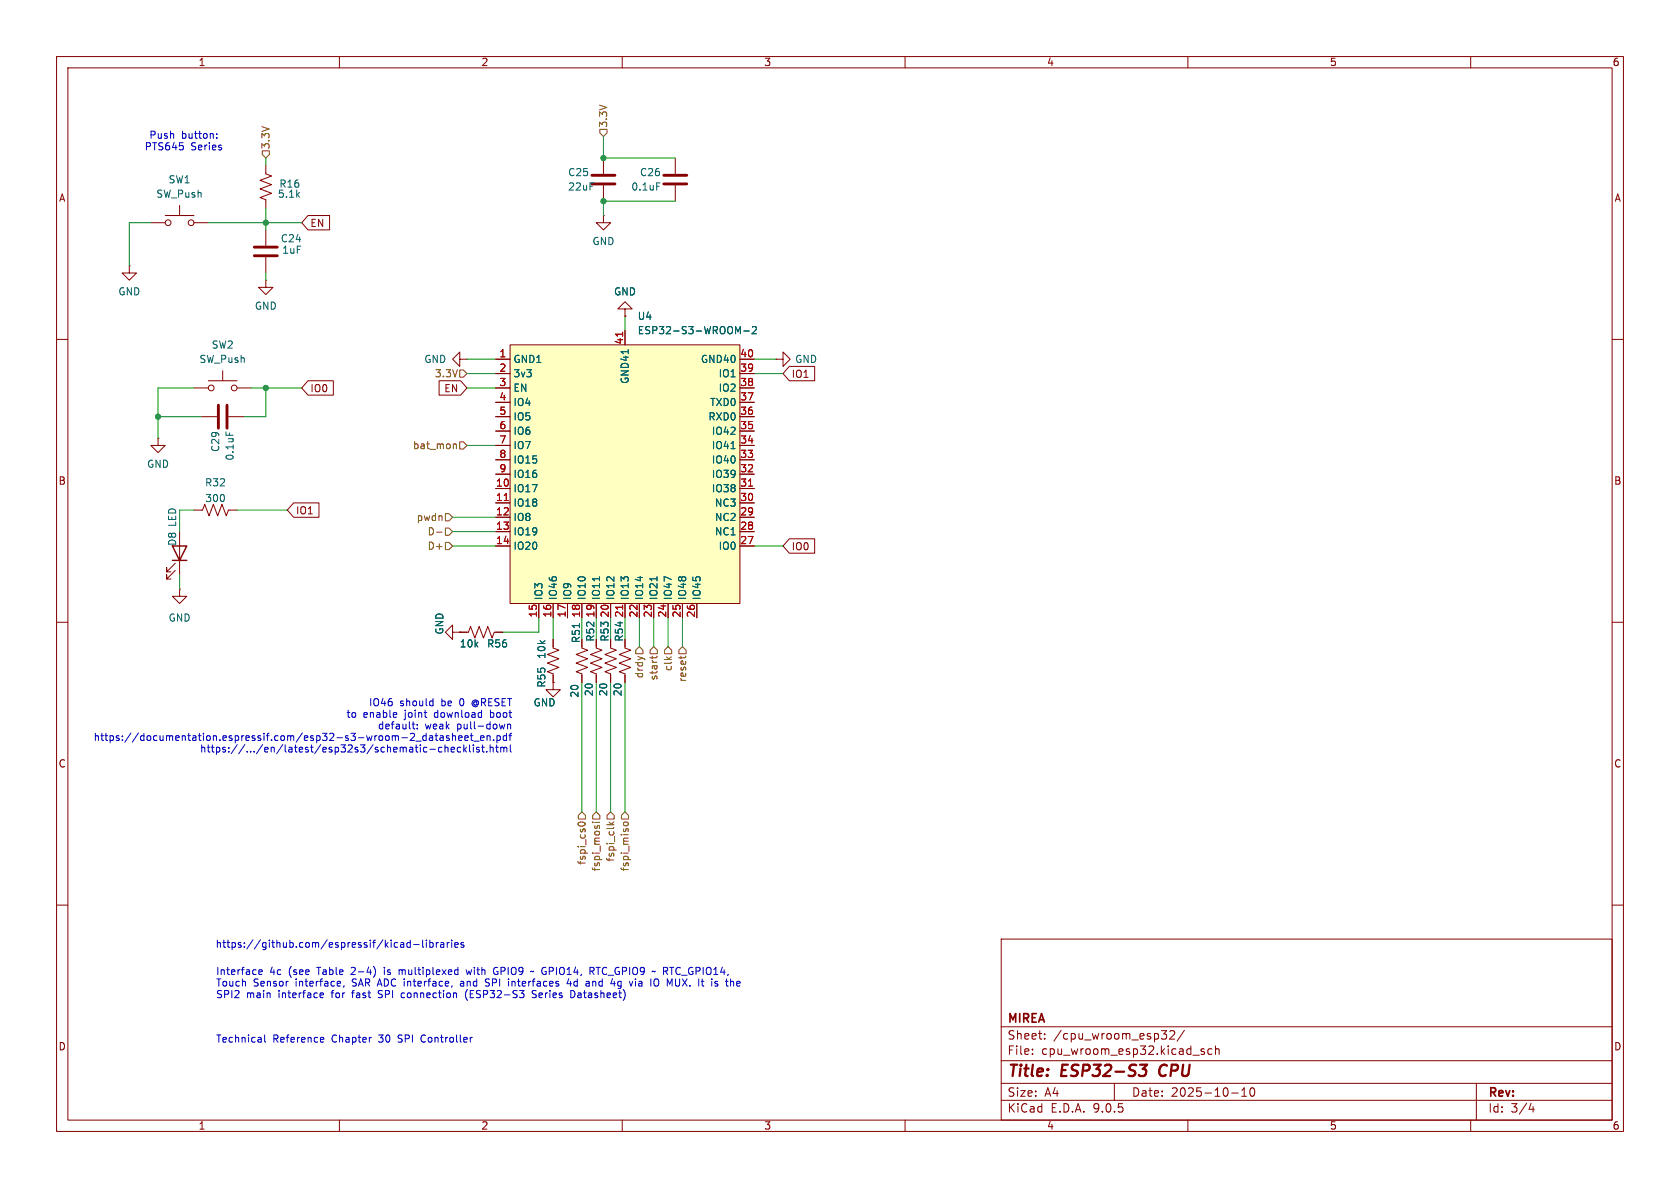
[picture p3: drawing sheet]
<svg xmlns="http://www.w3.org/2000/svg" width="297mm" height="210mm" viewBox="0 0 297 210" stroke-linecap="round" stroke-linejoin="round" font-family="sans-serif">
<g fill="none" stroke="#840000" stroke-width=".18">
<path d="M10 10h277v190h-277zM12 12h273v186h-273zM60 10v2M110 10v2M160 10v2M210 10v2M260 10v2M10 60h2M35.6 73.7h2.8M40.4 73.7h2.8M81.3 63.5v-1.3l-1.3 1.3 1.3 1.3v-1.3h1.2M82.5 63.5h.1"/>
<path d="M285 60h2M10 110h2M107.9 113v1.6l1.1 .3-2.1 .8 2.1 .8-2.1 .7 2.1 .8-2.1 .7 1 .4v1.6M285 110h2M10 160h2M177 166h108v32h-108zM285 160h2M60 198v2M110 198v2M160 198v2M177 194.5h108M177 191.5h108"/>
<path d="M177 187.5h108M177 181.5h108M182.5 186.3v.1M182.5 185.5v.1M184.7 183.6v.1M184.7 182.8v.1M197 191.5v3M205.3 182.2h.9l-.5 .6 .5 .1v.5l-.2 .3h-.5M206.8 182.3l.6-.1 .2 .1 .1 .3-1 1.1h1M209.4 182.1l-1.3 2M210 198v2M212.9 185.5l-.4-.1-.2 .2 .1 .2 .5 .2v.3h-.6"/>
<path d="M214.2 185.5l-.4-.1-.3 .3v.4l.2 .2h.5M214.9 185.5l.2-.1 .4 .1v.9M214.9 184.9v1.5M217.7 193.2h1.2M219.5 193.8h.9M219.5 192.7l.5-.4v1.5M221.1 192.4l.2-.1a.81 .81 0 0 1 .6 .6 .81 .81 0 0 1-.3 .8l-.1 .1a.81 .81 0 0 1-.4-1.4zM260 198v2M261 191.5v6.5M270.7 195l-.4 1.1h.9M271 195.6v1"/>
</g>
<path d="M201.6 188.2h1.2l-.8 .8h.3l.3 .2v.6l-.4 .4h-.6M205.2 188.5a1.27 1.27 0 0 0 0 1.6" fill="none" stroke="#840000" stroke-width=".4"/>
<path d="M38.6 71.6v4.1M40.1 71.6v4.1" fill="none" stroke="#840000" stroke-width=".51"/>
<path d="M39.9 76.3v.6" fill="none" stroke="#006464" stroke-width=".18"/>
<path d="M90.2 61h40.6v45.7h-40.6z" fill="#ffffc2"/>
<g fill="none" stroke="#840000" stroke-width=".18">
<path d="M26.7 39.4h2.5M29.2 38.1h5.1M31.7 36.3v1.8M34.3 39.4h2.5M47 29.2v1.5l1 .4-2 .8 2 .7-2 .8 2 .8-2 .7 1 .4v1.5M54.5 38.1h3.8v2.5h-3.8l-1.2-1.2zM106.7 38.1v1.3h1.2l-1.2 1.2-1.3-1.2h1.3M106.7 38.1h.1M106.7 27.9v2.8M106.7 32.8v2.8M119.4 27.9v2.8M119.4 32.8v2.8"/>
<path d="M22.9 47v1.3h1.2l-1.2 1.2-1.3-1.2h1.3M22.9 47h.1M47 49.5v1.3h1.3l-1.3 1.3-1.3-1.3h1.3M47 49.5h.1M47 40.6v2.8M47 45.5v2.8M110.5 54.6h1.3l-1.3-1.3-1.3 1.3h1.3v1.3M110.5 55.9h.1M110.5 58.4v2.6M27.9 77.5v1.2h1.3l-1.3 1.3-1.2-1.3h1.2M27.9 77.5h.1M34.3 68.6h2.5"/>
<path d="M36.8 67.3h5.1M39.4 65.5v1.8M41.9 68.6h2.5M54.5 67.3h4.4v2.6h-4.4l-1.2-1.3zM77.6 67.3h3.8l1.1 1.3-1.1 1.3h-3.8zM87.6 63.5h2.6M87.6 66h2.6M87.6 68.6h2.6M87.6 71.1h2.6M87.6 73.7h2.6M87.6 76.2h2.6M87.6 78.7h2.6"/>
<path d="M90.2 61h40.6v45.7h-40.6zM130.8 63.5h2.5M130.8 66h2.5M130.8 68.6h2.5M130.8 71.1h2.5M130.8 73.7h2.5M130.8 76.2h2.5M130.8 78.7h2.5M137.2 63.5h1.2v-1.3l1.3 1.3-1.3 1.3v-1.3M137.2 63.5h.1M139.5 64.8h4.5v2.5h-4.5l-1.1-1.3zM31 99.6l-1.5 1.5v-.8v.8h.7"/>
<path d="M31.7 96.5v5.1M34.3 90.2h1.5l.4-1 .8 2 .7-2 .8 2 .7-2 .8 2 .4-1h1.5M51.9 88.9h4.5v2.5h-4.5l-1.1-1.2zM87.6 81.3h2.6M87.6 83.8h2.6M87.6 86.4h2.6M87.6 88.9h2.6M87.6 91.4h2.6M87.6 94h2.6M87.6 96.5h2.6M130.8 81.3h2.5M130.8 83.8h2.5"/>
<path d="M130.8 86.4h2.5M130.8 88.9h2.5M130.8 91.4h2.5M130.8 94h2.5M130.8 96.5h2.5M139.5 95.2h4.5v2.6h-4.5l-1.1-1.3zM31 100.8l-1.5 1.6v-.8v.8h.7M31.7 104.1v1.3h-1.2l1.2 1.3 1.3-1.3h-1.3M31.7 104.1h.1M80 111.8v-1.3l-1.3 1.3 1.3 1.2v-1.2h1.3M81.3 111.8h1.5l.4-1.1 .7 2.1 .8-2.1 .8 2.1 .7-2.1 .8 2.1 .4-1h1.5M81.3 111.8h.1"/>
<path d="M95.2 106.7v2.5M97.8 113v1.6l1 .3-2 .8 2 .8-2 .7 2 .8-2 .7 1 .4v1.6M97.8 106.7v2.5M100.3 106.7v2.5M102.9 113v1.6l1 .3-2 .8 2 .8-2 .7 2 .8-2 .7 1 .4v1.6M102.9 106.7v2.5M105.4 113v1.6l1 .3-2 .8 2 .8-2 .7 2 .8-2 .7 1 .4v1.6M105.4 106.7v2.5M107.9 106.7v2.5M107.9 113v1.3M107.9 119.4v1.3M110.5 113v1.6l1 .3-2 .8 2 .8-2 .7 2 .8-2 .7 1 .4v1.6"/>
<path d="M110.5 106.7v2.5M113 106.7v2.5M115.6 106.7v2.5M118.1 106.7v2.5M120.6 106.7v2.5M123.2 106.7v2.5M97.8 120.7v1.2h1.3l-1.3 1.3-1.3-1.3h1.3M97.8 120.7h.1"/>
<circle cx="29.7" cy="39.4" r=".51"/>
<circle cx="33.8" cy="39.4" r=".51"/>
<circle cx="37.3" cy="68.6" r=".51"/>
<circle cx="41.4" cy="68.6" r=".51"/>
</g>
<path d="M110.1 58.7v.7M89.1 88.5h.8M132.3 85.9h.7M110.1 107v.7" fill="none" stroke="#a90000" stroke-width=".18"/>
<path d="M116.1 32.3h.6M130.5 58.6l.4-.9v1.3M131.5 58.5h1M133 57.9l.5-.2 .2 .4-.8 .9h.8M129.2 79.3h.8M102.4 110.2v.8M106 102v.7M116.1 102v.7" fill="none" stroke="#006464" stroke-width=".18"/>
<path d="M104.6 32.5h4.1M104.6 31h4.1M117.3 32.5h4.1M117.3 31h4.1M45 45.2h4M45 43.7h4" fill="none" stroke="#840000" stroke-width=".51"/>
<path d="M30.5 96.5h2.5l-1.3 2.6zM30.5 99.1h2.5" fill="none" stroke="#840000" stroke-width=".25"/>
<g fill="none" stroke="#725600" stroke-width=".18">
<path d="M46.4 26.7h1.2v.6l-.6 .6-.6-.6zM106 22.9h1.3v.6l-.6 .6-.7-.6zM80.2 78.5h.4l.1 .8M81.3 78.1h.6l.6 .6-.6 .7h-.6zM81.3 65.4h.6l.6 .6-.6 .7h-.6zM77.2 94.1h.9M78.7 95.9h.7l.6 .6-.6 .7h-.7zM78.7 90.8h.7l.6 .6-.6 .7h-.7zM78.7 93.3h.7l.6 .7-.6 .6h-.7zM113 114.3l.7 .6v.7h-1.3v-.7zM115.3 116v.5M115.6 114.3l.6 .6v.7h-1.3v-.7z"/>
<path d="M116.1 116l-.1 .3h-1.1M118.1 114.3l.6 .6v.7h-1.2v-.7zM120.4 116v.5M120.6 114.3l.7 .6v.7h-1.3v-.7zM121.2 116v.2M102.4 146l-.2-.3a.68 .68 0 0 1 .6-.4 .68 .68 0 0 1 .6 .4l-.2 .3M102.9 143.5l.6 .6v.7h-1.3v-.7zM104.7 145.4h.1M105.1 145.4h.9M105.2 146l-.1 .3M105.4 143.5l.6 .6v.7h-1.2v-.7zM105.6 146.3v-.3l.2-.1 .2 .2v.2"/>
<path d="M107.3 145.8h1.2M107.7 145.3l.5 .5M107.9 143.5l.7 .6v.7h-1.3v-.7zM108.5 145.3l-.5 .4M110.3 145.4l.5-.1 .2 .1 .1 .3-.3 .3h-.3l-.3-.3zM110.5 143.5l.6 .6v.7h-1.2v-.7z"/>
</g>
<g fill="none" stroke="#009600" stroke-width=".18">
<path d="M26.7 39.4h-3.8v7.6M36.8 39.4h16.5M47 27.9v1.3M47 36.8v3.8M106.7 24.1v3.8h12.7M119.4 35.6h-12.7v2.5M47 48.3v1.2M110.5 55.9v2.5M27.9 73.7h7.7M34.3 68.6h-6.4v8.9M44.4 68.6h8.9M47 68.6v5.1h-3.8"/>
<path d="M82.5 63.5h5.1M82.5 68.6h5.1M82.5 66h5.1M82.5 78.7h5.1M133.3 63.5h3.9M133.3 66h5.1M34.3 90.2h-2.6v3.8M41.9 90.2h8.9M80 96.5h7.6M80 91.4h7.6M80 94h7.6M133.3 96.5h5.1"/>
<path d="M31.7 101.6v2.5M95.2 109.2v2.6h-6.3M97.8 109.2v3.8M102.9 109.2v3.8M105.4 109.2v3.8M107.9 109.2v3.8M110.5 109.2v3.8M113 109.2v5.1M115.6 109.2v5.1M118.1 109.2v5.1M120.6 109.2v5.1M102.9 120.7v22.8"/>
<path d="M105.4 120.7v22.8M107.9 120.7v22.8M110.5 120.7v22.8"/>
</g>
<g fill="none" stroke="#0000c2" stroke-width=".18">
<path d="M38.3 24.3v.2M38.3 23.7v.1M70 126l.1 .3-.6 .1M70.1 126.7l-.1 .1M73 127.6v1.1l.3 .2M73.8 128.7v.2M73.8 128.1v.1M75.2 130.1h.1M75.3 129.6v1.3M75.3 130.8l-.1 .1M75.9 130.1h.5l.1 .8M76 132.5h1"/>
<path d="M76.2 123.9l.3 .1M76.5 130.4h-.4l-.2 .2 .2 .3 .4-.1M76.5 123.5v1.3M76.5 124.7l-.3 .1M76.9 130.1h.5M77.1 129.6v1.1l.3 .2M77.8 130.1h.5l.1 .8M78.1 132.2l-.3-.1-.3 .2 .1 .6h.5M78.4 130.4h-.5l-.1 .2 .1 .3 .5-.1M78.7 132.2l.1-.1 .3 .1 .1 .7M78.7 131.7v1.2M79.4 130.1h-.3l-.2 .1 .1 .2 .4 .1v.3h-.5"/>
<path d="M79.8 132.5l.6-.1-.1-.2-.4-.1-.1 .2v.6h.5M80 130.2l.2-.1h.3v.8M80 129.6v1.3M81.1 130.1v.7h.5M81.4 132.2l-.3-.1-.3 .2 .2 .6h.4M81.6 130.1l.1 .3-.6 .1M82 131.7v1.2M82.1 132.5l.4 .4M82.2 130.1v.7h.5M82.5 132.1l-.5 .5M82.7 130.1l.1 .3-.6 .1M83 131.7v1.1l.2 .1"/>
<path d="M83.3 129.6v1.1l.3 .2M83.6 123.9a.58 .58 0 0 0 0 .9M83.7 131.7v.1M83.7 132.1v.8M83.7 131h1M84.7 132.2l-.3-.1-.2 .2 .1 .2 .4 .1v.3h-.5M85 130.1v.7h.5M85.1 132.1h.5M85.3 131.7v1.1l.3 .1M85.5 130.1l.1 .3-.6 .1M86 132.8v.1M86.1 130.1v.8"/>
<path d="M86.2 130.1l-.1 .1M86.6 130.1v.8M86.6 131.7v1.2M86.6 132.2l.2-.1 .3 .1 .1 .7M87.3 130.8v.1M87.6 132.1h.5M87.8 131.7v1.1l.3 .1M87.9 130.1v1.2M88.3 130.1l.2 .2-.1 .5-.2 .1-.3-.1M88.5 132.2l.4-.1 .2 .2M88.5 132.1v.8M89.1 132.3l.1-.2 .3 .1 .1 .7"/>
<path d="M89.1 132.3v.6M89.2 128l-.2 .9-.2-.7M89.5 130.1h-.3l-.3 .2 .2 .5h.4M89.5 129.6v1.3M89.7 128v.9M89.7 128.1l.2-.1 .3 .1 .1 .8M90 130.1h.5M90.2 131.7v1.1l.2 .1M90.5 129.6l-.3 .2v1.1M45.8 171.9l.6-.2-.1-.2-.4-.1-.1 .2v.6h.5M56.6 176.3h.5M56.6 175.6l.4-.1 .2 .3-.6 .1"/>
<path d="M60 173.5l.2 .3-.6 .1M60.2 174.3h-.2M60.8 174.3l-.1 .2M66.2 171.1l.2 .6-.2 .8M66.9 176.3l.1 .1M66.9 175.5l.2 .2M68 171v.1M68 171.4v.9M70.6 171.4v.9M70.9 171.4l-.3 .1M71.4 175.5l-.4 .1-.1 .2 .1 .4 .4 .2M72.5 166.2v1.3"/>
<path d="M72.5 166.7l-.3-.1-.3 .3 .2 .5h.4M73.1 167h1M74.7 166.2v1.1l.2 .2M75.4 166.2v.1M75.4 166.6v.9M76 166.7l.3-.1 .3 .3-.1 .5h-.5M76 166.2v1.3M77.1 166.6v.9M77.5 166.6l-.4 .3M77.9 166.7h.5l.1 .8M78.5 166.9l-.5 .1-.1 .2 .1 .3 .5-.1M79.1 166.6v.9"/>
<path d="M79.4 166.6l-.3 .3M79.9 166.2v.1M79.9 166.6v.9M79.9 174.3l-.1 .2M80.4 167l.6-.1-.1-.2-.3-.1-.2 .2 .1 .6h.4M80.6 171.4l.4 .1M81 172.2l-.4 .1M81 171v1.3M81.8 173.5h-.4M81.9 173.8h-.3l-.2 .2v.3h.5M82 166.7l-.3-.1-.2 .2v.2l.5 .1v.3h-.5M82.4 171.4l.2 .9 .3-.6 .2 .6"/>
<path d="M82.5 175.2a1.47 1.47 0 0 0 .1 1.6M85.8 174.3h.6M85.9 173.2v.3l.5 .3M87.8 171.7h.2M88 171.1a.59 .59 0 0 0-.8 .5 .59 .59 0 0 0 .8 .6M90.5 173.5v.8M90.7 173.5l-.2 .1M94.1 175.2v.4l.6 .2 .1 .3-.2 .3-.5-.1M100.6 173l-.4 .9h.8M100.9 173.5v.8M100.9 175.1h.3M101.4 175.2a.68 .68 0 0 1 .2 .7 .68 .68 0 0 1-.7 .5"/>
<path d="M104.6 171.7l.4 .6M104.8 171l.2 .2v.3l-.2 .2M105.4 171h.7M108 173.9h.8M109.3 174.7h.1M109.3 173.5l-.1 .2 .1 .6M116.4 173.2a.85 .85 0 0 1-.2 1.1M120 174.3h-.3M130.4 173.5h.4v.3l-.6 .1M130.8 174.3h-.4M46.1 183.4l.1 .8M46.2 184.2h-.1"/>
<path d="M46.2 183.7h-.1M46.8 183v1l.2 .2M56.8 183.4h.4l.1 .3-.7 .1M57.2 184.2h-.4M74.7 183l-.3 .5 .3 .7M83.4 183.4h.1"/>
</g>
<g fill="#009600" stroke="#009600" stroke-width=".18">
<circle cx="27.9" cy="73.7" r=".46"/>
<circle cx="47" cy="68.6" r=".46"/>
<circle cx="47" cy="39.4" r=".46"/>
<circle cx="106.7" cy="27.9" r=".46"/>
<circle cx="106.7" cy="35.6" r=".46"/>
</g>
<g font-size="2.8" fill="#840000">
<text x="178" y="190.9">Title:</text>
<text x="187.7" y="190.9">ESP32-S3</text>
<text x="205.8" y="190.9">CPU</text>
</g>
<g font-size="2.1" fill="#840000">
<text x="178" y="184">Sheet:</text>
<text x="178" y="181.2">MIREA</text>
<text x="186.2" y="184">/cpu_wroom_esp32/</text>
<text x="178" y="186.7">File:</text>
<text x="184.1" y="186.7">cpu_wroom_esp32.kicad_sch</text>
<text x="178" y="196.9">KiCad</text>
<text x="178" y="194.1">Size:</text>
<text x="184.7" y="194.1">A4</text>
<text x="185.7" y="196.9">E.D.A.</text>
<text x="193.3" y="196.9">9.0.5</text>
<text x="200" y="194.1">Date:</text>
<text x="207" y="194.1">2025-10-10</text>
<text x="263" y="194.3">Rev:</text>
<text x="263" y="196.9">Id:</text>
<text x="267.1" y="196.9">3/4</text>
</g>
<g font-size="1.8" fill="#840000">
<text x="35" y="11.9">1</text>
<text x="85" y="11.9">2</text>
<text x="135" y="11.9">3</text>
<text x="185" y="11.9">4</text>
<text x="235" y="11.9">5</text>
<text x="285" y="11.9">6</text>
<text x="10.3" y="35.9">A</text>
<text x="285.3" y="35.9">A</text>
<text x="54.8" y="40.3">EN</text>
<text x="54.8" y="69.5">IO0</text>
<text x="78.4" y="69.5">EN</text>
<text x="139.9" y="67">IO1</text>
<text x="10.3" y="85.9">B</text>
<text x="285.3" y="85.9">B</text>
<text x="52.2" y="91.1">IO1</text>
<text x="139.9" y="97.5">IO0</text>
<text x="10.3" y="135.9">C</text>
<text x="285.3" y="135.9">C</text>
<text x="10.3" y="185.9">D</text>
<text x="285.3" y="185.9">D</text>
<text x="35" y="199.9">1</text>
<text x="85" y="199.9">2</text>
<text x="135" y="199.9">3</text>
<text x="185" y="199.9">4</text>
<text x="235" y="199.9">5</text>
<text x="285" y="199.9">6</text>
</g>
<g font-size="1.8" fill="#725600">
<text x="107.5" y="22.7" transform="rotate(-90 107.5 22.7)">3.3V</text>
<text x="47.9" y="26.5" transform="rotate(-90 47.9 26.5)">3.3V</text>
<text x="76.8" y="66.9">3.3V</text>
<text x="72.9" y="79.6">bat_mon</text>
<text x="73.6" y="92.3">pwdn</text>
<text x="75.5" y="94.8">D-</text>
<text x="75.5" y="97.4">D+</text>
<text x="119" y="118.7" transform="rotate(-90 119 118.7)">clk</text>
<text x="113.9" y="120" transform="rotate(-90 113.9 120)">drdy</text>
<text x="116.4" y="120.4" transform="rotate(-90 116.4 120.4)">start</text>
<text x="121.5" y="120.7" transform="rotate(-90 121.5 120.7)">reset</text>
<text x="103.7" y="153" transform="rotate(-90 103.7 153)">fspi_cs0</text>
<text x="106.3" y="154.1" transform="rotate(-90 106.3 154.1)">fspi_mosi</text>
<text x="108.8" y="152.4" transform="rotate(-90 108.8 152.4)">fspi_clk</text>
<text x="111.4" y="154.1" transform="rotate(-90 111.4 154.1)">fspi_miso</text>
</g>
<g font-size="1.8" fill="#0000c2">
<text x="25.5" y="26.8">PTS645</text>
<text x="26.3" y="24.7">Push</text>
<text x="32.1" y="24.7">button:</text>
<text x="33.7" y="26.8">Series</text>
<text x="65.1" y="125">IO46</text>
<text x="70.7" y="125">should</text>
<text x="78.1" y="125">be</text>
<text x="81.5" y="125">0</text>
<text x="83.9" y="125">@RESET</text>
<text x="16.5" y="131.2">https://documentation.espressif.com/esp32-s3-wroom-2_datasheet_en.pdf</text>
<text x="61.1" y="127.1">to</text>
<text x="64.2" y="127.1">enable</text>
<text x="66.7" y="129.1">default:</text>
<text x="71.7" y="127.1">joint</text>
<text x="75.1" y="129.1">weak</text>
<text x="77.1" y="127.1">download</text>
<text x="80.9" y="129.1">pull-down</text>
<text x="87.1" y="127.1">boot</text>
<text x="35.3" y="133.2">https://.../en/latest/esp32s3/schematic-checklist.html</text>
<text x="38" y="167.7">https://github.com/espressif/kicad-libraries</text>
<text x="38.1" y="172.6">Interface</text>
<text x="47.7" y="172.6">4c</text>
<text x="51.1" y="172.6">(see</text>
<text x="56.4" y="172.6">Table</text>
<text x="62.6" y="172.6">2-4)</text>
<text x="68.6" y="172.6">is</text>
<text x="71.4" y="172.6">multiplexed</text>
<text x="83.5" y="172.6">with</text>
<text x="88.5" y="172.6">GPIO9</text>
<text x="95.4" y="172.6">~ GPIO14,</text>
<text x="106.1" y="172.6">RTC_GPIO9</text>
<text x="117.5" y="172.6">~ RTC_GPIO14,</text>
<text x="38.1" y="174.6">Touch</text>
<text x="38.1" y="176.6">SPI2</text>
<text x="43.6" y="176.6">main</text>
<text x="44.8" y="174.6">Sensor</text>
<text x="49.3" y="176.6">interface</text>
<text x="52.4" y="174.6">interface,</text>
<text x="58.9" y="176.6">for</text>
<text x="62.5" y="174.6">SAR ADC interface,</text>
<text x="62.7" y="176.6">fast</text>
<text x="67.5" y="176.6">SPI</text>
<text x="71.8" y="176.6">connection</text>
<text x="82.3" y="174.6">and</text>
<text x="83.3" y="176.6">(ESP32-S3</text>
<text x="86.9" y="174.6">SPI</text>
<text x="91.1" y="174.6">interfaces</text>
<text x="95.4" y="176.6">Series</text>
<text x="101.7" y="174.6">4d</text>
<text x="102.3" y="176.6">Datasheet)</text>
<text x="105.3" y="174.6">and</text>
<text x="109.9" y="174.6">4g</text>
<text x="113.4" y="174.6">via</text>
<text x="117.3" y="174.6">IO</text>
<text x="120.4" y="174.6">MUX.</text>
<text x="126.2" y="174.6">It</text>
<text x="128.7" y="174.6">is</text>
<text x="38.1" y="184.5">Technical</text>
<text x="48.2" y="184.5">Reference</text>
<text x="58.8" y="184.5">Chapter</text>
<text x="67.3" y="184.5">30</text>
<text x="70.8" y="184.5">SPI</text>
<text x="75.1" y="184.5">Controller</text>
</g>
<g font-size="1.8" fill="#006464">
<text x="27.5" y="35.2">SW_Push</text>
<text x="29.7" y="32.6">SW1</text>
<text x="49" y="35.2">5.1k</text>
<text x="49.3" y="33.4">R16</text>
<text x="100.3" y="31.3">C25</text>
<text x="100.3" y="33.9">22uF</text>
<text x="111.5" y="33.9">0.1uF</text>
<text x="113" y="31.3">C26</text>
<text x="49.5" y="43">C24</text>
<text x="49.8" y="45.1">1uF</text>
<text x="104.6" y="43.5">GND</text>
<text x="20.8" y="52.4">GND</text>
<text x="108.5" y="52.4">GND</text>
<text x="45" y="55">GND</text>
<text x="112.6" y="56.7">U4</text>
<text x="112.6" y="59.3">ESP32-S3-WROOM-2</text>
<text x="35.2" y="64.4">SW_Push</text>
<text x="37.3" y="61.8">SW2</text>
<text x="74.9" y="64.4">GND</text>
<text x="90.7" y="64.4">GND1</text>
<text x="123.8" y="64.4">GND40</text>
<text x="140.5" y="64.4">GND</text>
<text x="90.7" y="66.9">3v3</text>
<text x="90.7" y="69.4">EN</text>
<text x="90.7" y="72">IO4</text>
<text x="111.4" y="68" transform="rotate(-90 111.4 68)">GND41</text>
<text x="125.4" y="72">TXD0</text>
<text x="127" y="66.9">IO1</text>
<text x="127" y="69.4">IO2</text>
<text x="90.7" y="74.5">IO5</text>
<text x="90.7" y="77.1">IO6</text>
<text x="125.1" y="74.5">RXD0</text>
<text x="125.7" y="77.1">IO42</text>
<text x="25.9" y="82.9">GND</text>
<text x="39" y="80" transform="rotate(-90 39 80)">C29</text>
<text x="41.5" y="81.5" transform="rotate(-90 41.5 81.5)">0.1uF</text>
<text x="90.7" y="79.6">IO7</text>
<text x="90.7" y="82.1">IO15</text>
<text x="125.7" y="79.6">IO41</text>
<text x="125.7" y="82.1">IO40</text>
<text x="36.2" y="86.2">R32</text>
<text x="36.2" y="89">300</text>
<text x="90.7" y="84.7">IO16</text>
<text x="90.7" y="87.2">IO17</text>
<text x="90.7" y="89.8">IO18</text>
<text x="125.7" y="84.7">IO39</text>
<text x="125.7" y="87.2">IO38</text>
<text x="126.3" y="89.8">NC3</text>
<text x="90.7" y="92.3">IO8</text>
<text x="90.7" y="94.8">IO19</text>
<text x="126.3" y="92.3">NC2</text>
<text x="126.3" y="94.8">NC1</text>
<text x="31.3" y="96.6" transform="rotate(-90 31.3 96.6)">D8 LED</text>
<text x="90.7" y="97.4">IO20</text>
<text x="127" y="97.4">IO0</text>
<text x="96.1" y="106.2" transform="rotate(-90 96.1 106.2)">IO3</text>
<text x="98.7" y="106.2" transform="rotate(-90 98.7 106.2)">IO46</text>
<text x="101.2" y="106.2" transform="rotate(-90 101.2 106.2)">IO9</text>
<text x="103.7" y="106.2" transform="rotate(-90 103.7 106.2)">IO10</text>
<text x="106.3" y="106.2" transform="rotate(-90 106.3 106.2)">IO11</text>
<text x="108.8" y="106.2" transform="rotate(-90 108.8 106.2)">IO12</text>
<text x="111.4" y="106.2" transform="rotate(-90 111.4 106.2)">IO13</text>
<text x="113.9" y="106.2" transform="rotate(-90 113.9 106.2)">IO14</text>
<text x="116.4" y="106.2" transform="rotate(-90 116.4 106.2)">IO21</text>
<text x="119" y="106.2" transform="rotate(-90 119 106.2)">IO47</text>
<text x="121.5" y="106.2" transform="rotate(-90 121.5 106.2)">IO48</text>
<text x="124.1" y="106.2" transform="rotate(-90 124.1 106.2)">IO45</text>
<text x="29.7" y="110.1">GND</text>
<text x="78.6" y="112.3" transform="rotate(-90 78.6 112.3)">GND</text>
<text x="102.7" y="113.8" transform="rotate(-90 102.7 113.8)">R51</text>
<text x="105.3" y="113.5" transform="rotate(-90 105.3 113.5)">R52</text>
<text x="107.8" y="113.5" transform="rotate(-90 107.8 113.5)">R53</text>
<text x="110.3" y="113.5" transform="rotate(-90 110.3 113.5)">R54</text>
<text x="81.2" y="114.7">10k</text>
<text x="86" y="114.7">R56</text>
<text x="96.6" y="116.6" transform="rotate(-90 96.6 116.6)">10k</text>
<text x="94.2" y="125.1">GND</text>
<text x="96.6" y="121.7" transform="rotate(-90 96.6 121.7)">R55</text>
<text x="102.5" y="123.4" transform="rotate(-90 102.5 123.4)">20</text>
<text x="105" y="123.2" transform="rotate(-90 105 123.2)">20</text>
<text x="107.5" y="123.2" transform="rotate(-90 107.5 123.2)">20</text>
<text x="110.1" y="123.2" transform="rotate(-90 110.1 123.2)">20</text>
</g>
<g font-size="1.8" fill="#a90000">
<text x="88.2" y="63.2">1</text>
<text x="88.2" y="65.8">2</text>
<text x="110.2" y="61" transform="rotate(-90 110.2 61)">41</text>
<text x="130.8" y="63.2">40</text>
<text x="130.8" y="65.8">39</text>
<text x="88.2" y="68.3">3</text>
<text x="88.2" y="70.9">4</text>
<text x="130.8" y="68.3">38</text>
<text x="130.8" y="70.9">37</text>
<text x="88.2" y="73.4">5</text>
<text x="88.2" y="75.9">6</text>
<text x="130.8" y="73.4">36</text>
<text x="130.8" y="75.9">35</text>
<text x="88.2" y="78.5">7</text>
<text x="88.2" y="81">8</text>
<text x="88.2" y="83.6">9</text>
<text x="130.8" y="78.5">34</text>
<text x="130.8" y="81">33</text>
<text x="130.8" y="83.6">32</text>
<text x="87.6" y="86.1">10</text>
<text x="87.6" y="88.6">11</text>
<text x="130.8" y="86.1">31</text>
<text x="130.8" y="88.6">30</text>
<text x="87.6" y="91.2">12</text>
<text x="87.6" y="93.7">13</text>
<text x="130.8" y="91.2">29</text>
<text x="130.8" y="93.7">28</text>
<text x="87.6" y="96.3">14</text>
<text x="130.8" y="96.3">27</text>
<text x="95" y="109.3" transform="rotate(-90 95 109.3)">15</text>
<text x="97.5" y="109.3" transform="rotate(-90 97.5 109.3)">16</text>
<text x="100.1" y="109.3" transform="rotate(-90 100.1 109.3)">17</text>
<text x="102.6" y="109.3" transform="rotate(-90 102.6 109.3)">18</text>
<text x="105.2" y="109.3" transform="rotate(-90 105.2 109.3)">19</text>
<text x="107.7" y="109.3" transform="rotate(-90 107.7 109.3)">20</text>
<text x="110.2" y="109.3" transform="rotate(-90 110.2 109.3)">21</text>
<text x="112.8" y="109.3" transform="rotate(-90 112.8 109.3)">22</text>
<text x="115.3" y="109.3" transform="rotate(-90 115.3 109.3)">23</text>
<text x="117.9" y="109.3" transform="rotate(-90 117.9 109.3)">24</text>
<text x="120.4" y="109.3" transform="rotate(-90 120.4 109.3)">25</text>
<text x="122.9" y="109.3" transform="rotate(-90 122.9 109.3)">26</text>
</g>
</svg>
